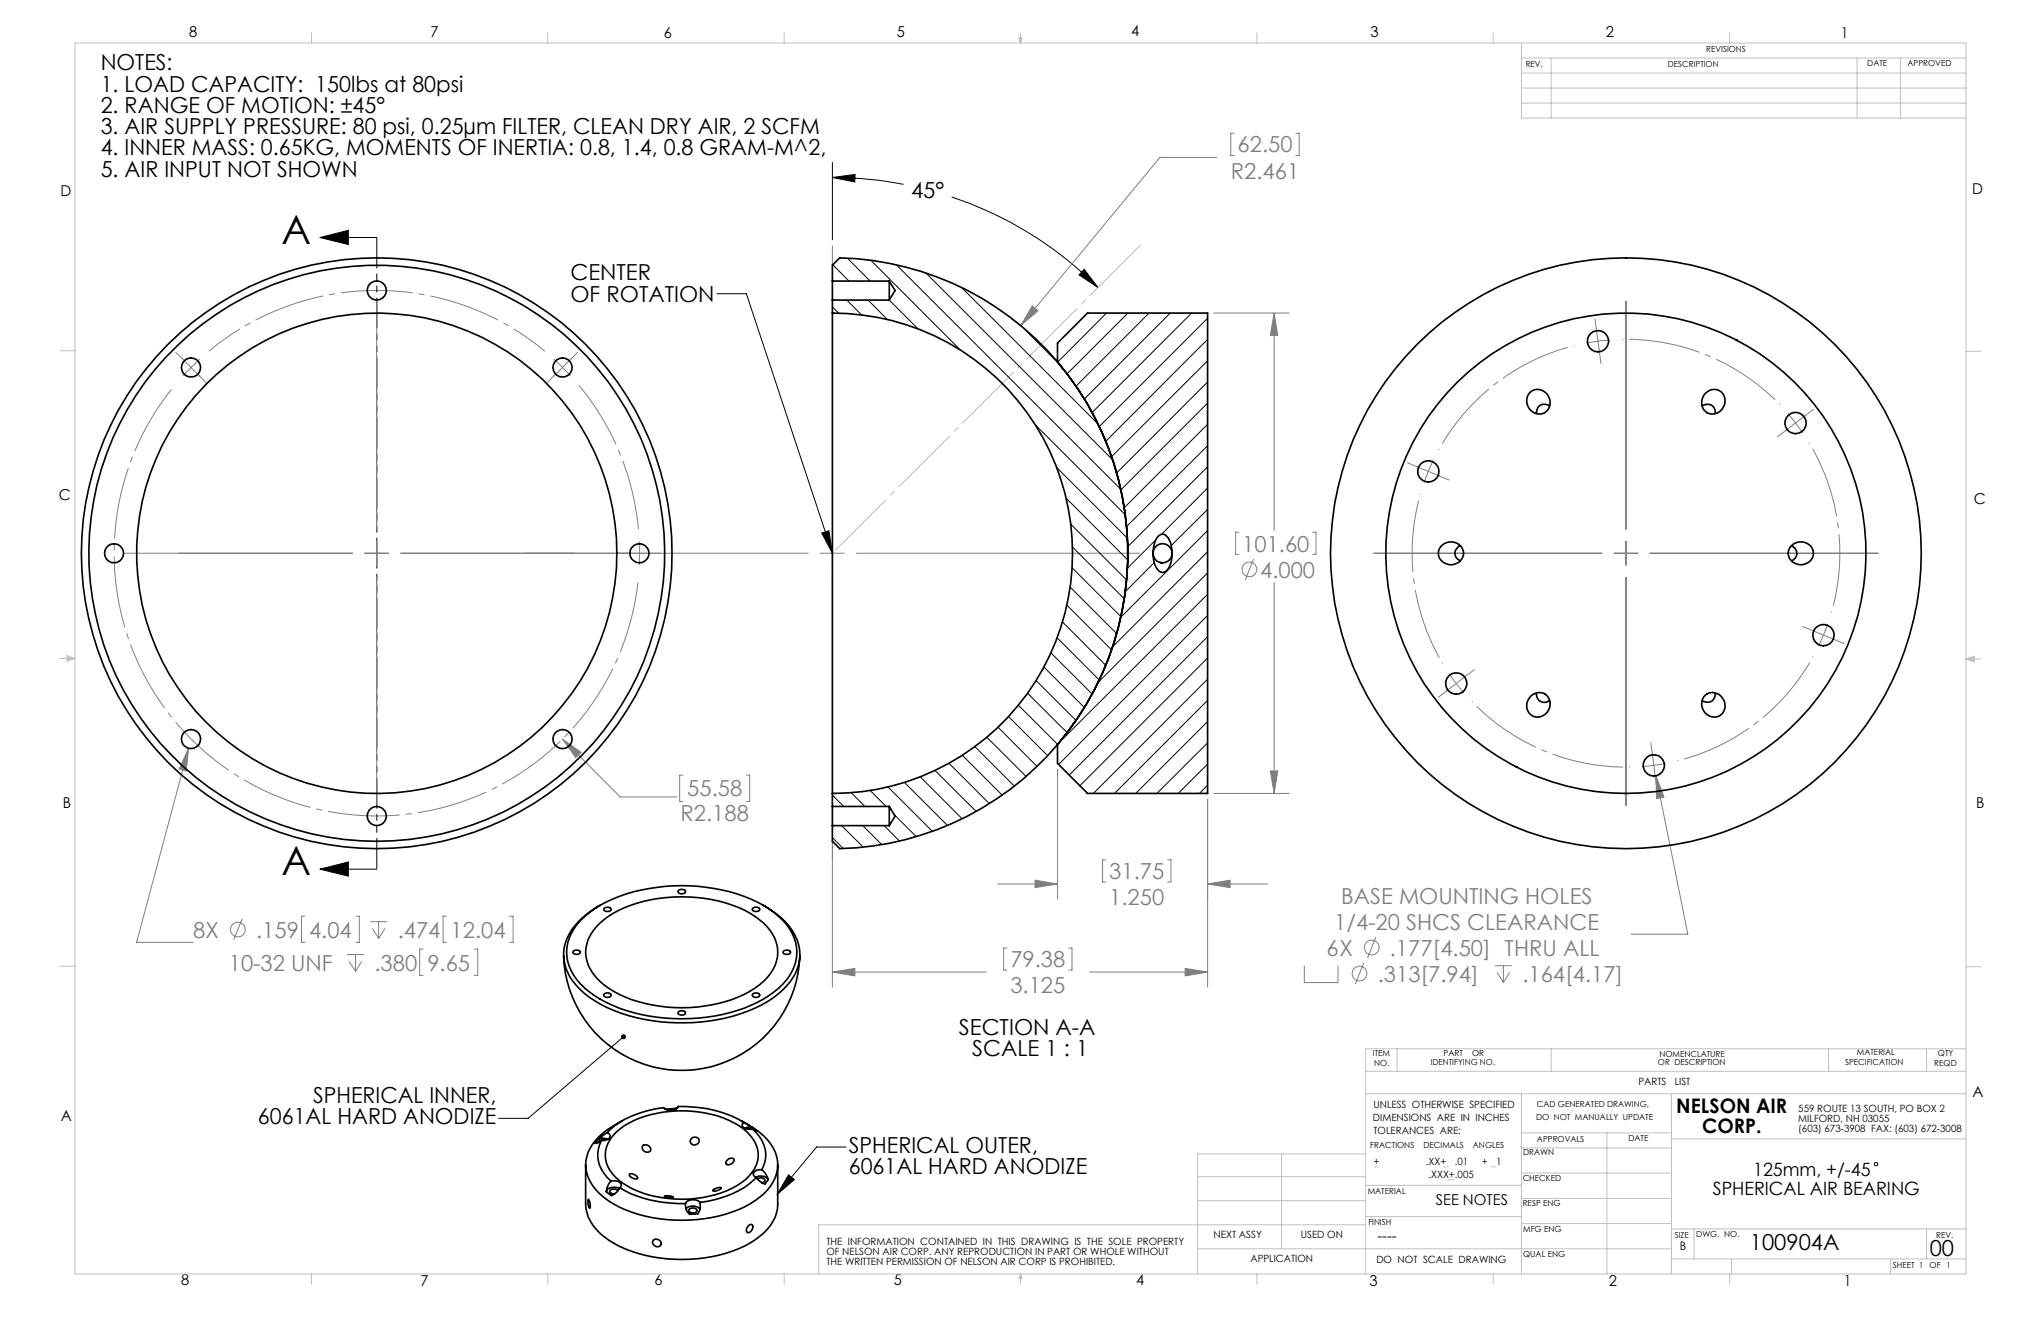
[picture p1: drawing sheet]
<svg xmlns="http://www.w3.org/2000/svg" width="432mm" height="279mm" viewBox="0 0 432 279" stroke-linecap="round" stroke-linejoin="round" font-family="sans-serif">
<g fill="none" stroke="#808080" stroke-width=".21">
<path d="M257.4 33.3h-12l-29.4 35.6M261.1 28.2h-.7v4.7h.7M274.1 28.2h.7v4.7h-.7M176.1 52v59.9M37.2 74.5l3.2 3.2M40.4 77.7l-1.7 1.9M40.4 77.7l3.2 3.3M42.3 76l-1.9 1.7M79.7 63.7v48.2M117.2 76l3.6 3.6M122.2 74.5l-6.4 6.5M213.5 66.9a60.8 60.8 0 0 1 9.4 8.7"/>
<path d="M218.4 64.7l1.2 1-3.6 3.2zM256.8 66.2h15.9M269.6 66.2l.7 4.8h-1.6zM269.6 66.2v46M337.4 67.4l.7 4.8M338.1 72.2l.6 4.7M338.1 72.2l-2.5 .4M340.6 71.9l-2.5 .3M344 63.7v48.2M297.7 97.9l4.5 1.8M302.2 99.7l4.4 1.8M302.2 99.7l-.9 2.4"/>
<path d="M303.2 97.4l-1 2.3M378.3 87.5l1.6 2M379.9 89.5l-3.8 2.9M379.9 89.5l1.5 2M383.7 86.6l-3.8 2.9M26.4 117h48.2M77.2 117h5M79.7 114.5v5.1M84.8 117h86.2M135.2 114.5v5.1M173.6 117h5M176.1 114.5v94.3"/>
<path d="M181.2 117h60M262.1 112.6h-.7v4.7h.7M265.2 118.2l-1.7 4.5M277.7 112.6h.7v4.7h-.7M290.7 117h48.2M341.5 117h5M344 114.5v5.1M349.1 117h48.2M79.7 122.1v48.3M269.6 123.2v44.6M344 122.1v48.3M381.4 132.5l4.4 1.8"/>
<path d="M385.8 134.3l4.4 1.9M385.8 134.3l-1.1 2.4M386.7 132l-.9 2.3M39.9 158.3l-.5 4.8-1.5-.4zM39.9 158.3l-11 41h12M119 156.3l3.9 2.8-1.1 1.1zM119 156.3l12.2 12.3h12M306.6 142.5l3.1 4M311.9 141.6l-7.6 5.9M349.2 157.1l.7 4.8M144.5 163.9h-.7v5.6h.7M157.9 163.9h.7v5.6h-.7"/>
<path d="M223.7 162.7v27.4M255.5 169.1v39.7M256.8 167.8h15.9M268.7 163.1h1.6l-.7 4.7zM349.9 161.9l.6 4.7M349.9 161.9l-2.6 .2M350.3 164.1l1.7 4.5-1.5 .3zM350.3 164.1l6.8 33.5h-12M352.4 161.5l-2.5 .4M51.2 194.4l-1.8 4.4M64.5 193.8h-.7v5.5h.7M75.3 193.8h.7v5.5h-.7"/>
<path d="M78.3 194.9h3.6M78.8 196.4l1.3 2.1M80.1 194.9v3.6M81.5 196.4l-1.4 2.1M94.4 193.8h-.7v5.5h.7M107.8 193.8h.7v5.5h-.7M211 187h12.7M219 186.2l4.7 .8-4.7 .7zM234 181.9h-.7v4.6h.7M247 181.9h.7v4.6h-.7M255.5 187l4.7-.8v1.5zM255.5 187h12.7"/>
<path d="M291.1 198.2l-1.8 4.4M73.4 201.9h3.6M73.9 203.3l1.3 2.2M75.2 201.9v3.6M76.5 203.3l-1.3 2.2M89.5 200.7h-.7v5.6h.7M100.3 200.7h.8v5.6h-.8M176.1 205.6l4.8-.8v1.6zM176.1 205.6h32.5M213 200.5h-.7v4.7h.7M226.1 200.5h.7v4.7h-.7M230.5 205.6h25"/>
<path d="M250.7 204.8l4.8 .8-4.8 .8zM275.9 204.3v3.5h7.2v-3.5M288.5 203.7l-1.8 4.4M316.3 204.3h3.5M316.7 205.7l1.4 2.1M318.1 204.3v3.5M319.4 205.7l-1.3 2.1"/>
<circle cx="264.3" cy="120.4" r="1.55"/>
<circle cx="50.3" cy="196.6" r="1.55"/>
<circle cx="287.6" cy="205.9" r="1.55"/>
<circle cx="290.2" cy="200.4" r="1.55"/>
</g>
<g fill="none" stroke="#000" stroke-width=".21">
<path d="M176.1 37.5l4.8-.6-.1 1.6zM176.1 37.5l1.3 .1a82 82 0 0 1 13.7 1.4M176.1 34.4v16.3M67.7 50.2l6-1.5v3zM67.7 50.2h12M201.3 41.7a79.5 79.5 0 0 1 31 19.1M229.4 57l2.9 3.8-4-2.7zM151.7 62.1h6.2l18.2 54.9M173.8 112.7l1.6-.4 .7 4.7zM67.7 183.8l6-1.5v3zM67.7 183.8h12M131.9 219.3l-20.2 17.2h-6.2"/>
<path d="M166.8 248.5l1.3 1-3.7 3.2zM179 242.6h-6.2l-8.4 10.1"/>
<circle cx="396.9" cy="246.2" r=".36"/>
</g>
<path d="M333.1 73.1a45.2 45.2 0 0 0-28.7 22M376.6 85.6a45.2 45.2 0 0 0-33.4-13.8M300.5 104.5a45.2 45.2 0 0 0 4.7 35.9M387.5 129.5a45.2 45.2 0 0 0-4.7-35.8M311.4 148.4a45.2 45.2 0 0 0 33.4 13.8M354.9 160.9a45.2 45.2 0 0 0 28.7-22" fill="none" stroke="#808080" stroke-width=".21" stroke-dasharray="15.2 1.3 1.3 1.3" stroke-dashoffset="-1.5" stroke-linecap="butt"/>
<path d="M135.1 111.9a55.6 55.6 0 0 0-12.7-30.4" fill="none" stroke="#808080" stroke-width=".21" stroke-dasharray="15.2 1.3 1.3 1.3" stroke-dashoffset=".4" stroke-linecap="butt"/>
<path d="M115.3 74.3a55.6 55.6 0 0 0-71.1 0" fill="none" stroke="#808080" stroke-width=".21" stroke-dasharray="15.2 1.3 1.3 1.3" stroke-dashoffset="7.2" stroke-linecap="butt"/>
<path d="M37 81.5a55.6 55.6 0 0 0 21.5 86.8 55.6 55.6 0 0 0 76.6-46.2" fill="none" stroke="#808080" stroke-width=".21" stroke-dasharray="15.2 1.3 1.3 1.3" stroke-dashoffset="-1.2" stroke-linecap="butt"/>
<path d="M79.7 50.2v133.6" fill="none" stroke="#000" stroke-width=".21" stroke-dasharray="6.3 1.3 1.3 1.3 1.3 1.3" stroke-dashoffset="-.1"/>
<path d="M176.1 117l65.8-65.8" fill="none" stroke="#c0c0c0" stroke-width=".21" stroke-dasharray="15.2 1.3 1.3 1.3" stroke-dashoffset="-.8"/>
<g fill="none" stroke="#c0c0c0" stroke-width=".21">
<path d="M15.9 9.1h400v260.4h-400zM65.9 6.9v2.2M115.9 6.9v2.2M165.9 6.9v2.2M215.6 8h.6l-.3 1.1zM215.7 8l.2 1.1M215.9 6.9v2.2M216 8l-.1 1.1M265.9 6.9v2.2M315.9 6.9v2.2M321.9 9.1v15.9h94M321.9 15.5h94"/>
<path d="M321.9 18.6h94M321.9 12.3h94M328.2 12.3v12.7M365.9 6.9v2.2M392.9 12.3v12.7M402.1 12.3v12.7M321.9 21.8h94M12.7 74.2h3.2M415.9 74.3h3.2M12.7 139.3h3.2M14.2 139.1l1.7 .2M14.2 138.7l1.7 .6-1.7 .5z"/>
<path d="M15.9 139.3l-1.7 .3M415.9 139.4h3.2M415.9 139.4l1.8-.6v1.2zM415.9 139.4l1.8 .3M417.7 139.2l-1.8 .2M12.7 204.4h3.2M415.9 204.5h3.2M288.9 231.4h127M288.9 226.6h127M295.6 221.8v4.8M321.9 231.4v38.1M321.9 239.6h31.7"/>
<path d="M328.2 221.8v4.8M340 239.6v29.9M353.6 231.4v38.1M386.9 221.8v4.8M407.6 221.8v4.8M415.9 221.8h-127v47.7M253.4 248.9h35.5M253.4 254h35.5M271.1 244.1v20M288.9 257.3h33M288.9 250.7h33M288.9 244.1h-35.5v25.4"/>
<path d="M288.9 259h-115.7v10.5M290.7 246.8h.9M305.4 246.8h1M306.4 249.5h1.2M315.5 246.8h.9M321.9 258.8h31.7M321.9 253.5h31.7M321.9 248.1h31.7M321.9 242.8h31.7M353.6 259.9h62.3M353.6 240.9h62.3M358.4 259.9v6.4"/>
<path d="M407.6 259.9v6.4M65.9 269.5v2.1M115.9 269.5v2.1M165.9 269.5v2.1M215.9 269.5v2.1M215.9 269.5l.3 .8h-.6zM253.4 264.1h100.2M265.9 269.5v2.1M315.9 269.5v2.1M353.6 266.3h62.3M365.9 269.5v2.1M366.3 266.3v3.2"/>
<path d="M400 266.3v3.2"/>
</g>
<g fill="#000">
<path d="M67.7 50.2l6-1.5v3zM67.7 183.8l6-1.5v3zM131.6 218.9a.53 .53 0 0 0-.1 .7 .53 .53 0 0 0 .7 .1 .53 .53 0 0 0 .1-.8l-.4 .4 .4-.4-.3-.1zM166.8 248.5l1.3 1-3.7 3.2zM173.8 112.7l1.6-.4 .7 4.7z"/>
<path d="M229.4 57l2.9 3.8-4-2.7zM176.1 37.5l4.8-.6-.1 1.6z"/>
</g>
<path d="M119 156.3l2.8 3.9 1.1-1.1zM39.9 158.3l-2 4.4 1.5 .4zM176.1 205.6l4.8-.8v1.6zM250.7 204.8l4.8 .8-4.8 .8zM219 186.2l4.7 .8-4.7 .7zM255.5 187l4.7-.8v1.5zM218.4 64.7l-2.4 4.2 3.6-3.2zM268.7 163.1h1.6l-.7 4.7zM269.6 66.2l.7 4.8h-1.6zM350.3 164.1l.2 4.8 1.5-.3z" fill="#808080"/>
<g fill="none" stroke="#000" stroke-width=".35">
<path d="M176.1 59.4v-3.3l1.6-1.6a62.5 62.5 0 0 1 60.9 62.5 62.5 62.5 0 0 1-60.9 62.5l-1.6-1.6v-3.3M176.1 59.4v4.1M176.1 59.4h12M188.1 59.4v4.1M188.1 59.4l1.3 2.1-1.3 2M176.1 66.2a50.8 50.8 0 0 1 50.8 50.8 50.8 50.8 0 0 1-50.8 50.8M176.1 66.2v101.6M176.1 63.5v2.7M176.1 63.5h12M223.7 72.6l6.4-6.4h25.4v101.6h-25.4l-6.4-6.3v-4a62.5 62.5 0 0 0 0-80.9zM367.3 71.9h.1M323.8 82.9a2.63 2.63 0 0 1 3.8 .9 2.63 2.63 0 0 1-1.2 3.7 2.72 2.72 0 0 1-3-1.3 2.72 2.72 0 0 1 .4-3.3z"/>
<path d="M327.8 85.8a1.71 1.71 0 0 0-1.9-.1 1.71 1.71 0 0 0-.9 1.7M360.2 85.8a1.72 1.72 0 0 1 1.9-.1 1.72 1.72 0 0 1 .8 1.7M360.6 83.4a2.41 2.41 0 0 1 3.4-.6 2.41 2.41 0 0 1 .6 3.4 2.42 2.42 0 0 1-3.5 1.1 2.42 2.42 0 0 1-.7-3.6zM243.9 117a4.2 4.2 0 0 0 1.7 4 1.65 1.65 0 0 0 1.9-1.4l.4-1.2 .1-1.4M243.9 117a2.01 2.01 0 0 0 2.1 2 2.01 2.01 0 0 0 2-2M243.9 117l.1-.7a4.2 4.2 0 0 1 1.4-3.2 1.5 1.5 0 0 1 2 1.2l.4 1.3 .2 1.4M243.9 117a2.01 2.01 0 0 1 2.1-2 2.01 2.01 0 0 1 2 2M244 116.8l-.1 .3M245.5 119h.5M304.9 115.5a2.68 2.68 0 0 1 3.1-.7 2.68 2.68 0 0 1 1.6 2.6 2.67 2.67 0 0 1-3 2 2.67 2.67 0 0 1-2.3-2.8zM308.9 115.4a1.72 1.72 0 0 0-1.1 1.6 1.72 1.72 0 0 0 1.1 1.6M379 115.5a2.64 2.64 0 0 1 3.2-.6 2.64 2.64 0 0 1 1.3 3 2.69 2.69 0 0 1-3.1 1.5 2.69 2.69 0 0 1-2-2.8z"/>
<path d="M379.1 115.4a1.71 1.71 0 0 1 1.1 1.6 1.71 1.71 0 0 1-1.1 1.6M324 147.1a2.4 2.4 0 0 1 3.2 0 2.4 2.4 0 0 1 .4 3.2 2.41 2.41 0 0 1-3.5 1.1 2.41 2.41 0 0 1-.7-3.5zM325 146.6a1.72 1.72 0 0 0 .9 1.8 1.72 1.72 0 0 0 1.9-.2M360.5 147.3a2.63 2.63 0 0 1 3.5-.2 2.63 2.63 0 0 1 .7 3.4 2.55 2.55 0 0 1-3.2 .9 2.55 2.55 0 0 1-1.5-2.9zM362.9 146.6a1.74 1.74 0 0 1-.8 1.7 1.74 1.74 0 0 1-1.9-.1M176.1 170.6v4M176.1 167.8v2.8M176.1 174.6h12M176.1 170.6h12M188.1 170.6v4M188.1 170.6l1.3 2-1.3 2M320.7 162.2h.1"/>
<path d="M122.8 194.7a25.8 25.8 0 0 1 14.6-6.8 38.3 38.3 0 0 1 24.1 3.6 13.7 13.7 0 0 1 6.8 7.9 9.7 9.7 0 0 1-3.6 9.6 29.4 29.4 0 0 1-17 6.3 35.6 35.6 0 0 1-21.9-4.7 11.5 11.5 0 0 1-5.9-9.2 9.8 9.8 0 0 1 2.9-6.7zM126.9 195.3a25.3 25.3 0 0 1 15.7-5.6 29 29 0 0 1 17.1 4.1 9.6 9.6 0 0 1 4.8 7.6 9.3 9.3 0 0 1-4.8 7.6 29.7 29.7 0 0 1-18.7 4 24.5 24.5 0 0 1-14.1-5.5 7.8 7.8 0 0 1-2-9.7l.5-.9zM127 191.5a14.8 14.8 0 0 0-7.4 8 9.6 9.6 0 0 0 3.2 9.8 27.2 27.2 0 0 0 15.1 6.6 38.6 38.6 0 0 0 24.3-4 14.1 14.1 0 0 0 6.8-8.1 9.9 9.9 0 0 0-3.8-9.7l-1-.8-2.7-1.8M127.8 192.2l.7-.3a.59 .59 0 0 1 .8 .6l-.8 .3a.59 .59 0 0 1-.7-.6zM143.5 188.4l.7-.3a.6 .6 0 0 1 .8 .6l-.8 .4a.59 .59 0 0 1-.7-.7zM159.2 192.2l.7-.3a.59 .59 0 0 1 .8 .6l-.8 .3a.59 .59 0 0 1-.7-.6zM119.2 202.2a25 25 0 0 0 25 24.2 25 25 0 0 0 25-24.2M121.2 201.2l.8-.3a.59 .59 0 0 1 .7 .7l-.7 .3a.59 .59 0 0 1-.8-.7zM127.8 210.3l.7-.3a.59 .59 0 0 1 .8 .6 .8 .8 0 0 1-.9 .4 .8 .8 0 0 1-.6-.7zM143.5 214.1l.7-.3a.6 .6 0 0 1 .8 .6l-.8 .3a.59 .59 0 0 1-.7-.6zM159.2 210.3l.7-.3a.59 .59 0 0 1 .8 .6 .8 .8 0 0 1-.9 .4 .8 .8 0 0 1-.6-.7zM165.7 201.2l.8-.3a.59 .59 0 0 1 .7 .7l-.7 .3a.6 .6 0 0 1-.8-.7z"/>
<path d="M128.4 239.6l-1.8 1.3M128.4 239.6a.79 .79 0 0 1 .7 .9 .79 .79 0 0 1-.9 .6l-.9 .1M130.4 239.5a21 21 0 0 1 14.4-4.6 20.7 20.7 0 0 1 13.1 4.4 6.2 6.2 0 0 1 .6 9.4 18.2 18.2 0 0 1-11.3 4.8 23.9 23.9 0 0 1-15.4-3.2 7.2 7.2 0 0 1-3.7-6.9 7.1 7.1 0 0 1 2.3-3.9zM131.7 237a16.1 16.1 0 0 0-6.3 4.9 7.4 7.4 0 0 0 .7 9.8 20.8 20.8 0 0 0 11.8 5.8 31.8 31.8 0 0 0 20.7-2.8 10.9 10.9 0 0 0 5.9-7.4 9.2 9.2 0 0 0-4.8-8.5l-2.9-1.8M141.5 234.8h.7M142.6 234.5l-1.8 .1M142.6 234.5l.3 .1M143.4 234.2l-.8 .3M157.3 237.4l1.8 1M157.3 237.4a25.4 25.4 0 0 0-13.9-3.4 1.99 1.99 0 0 1-3 .3 19.5 19.5 0 0 0-12 5.3M157.3 237.4a.66 .66 0 0 0-.3 .6 .66 .66 0 0 0 .5 .6l.8 .2h.9M158.2 238.8h.8"/>
<path d="M159.1 238.4l1.1 .8-1-.4M159.1 238.4h-.9l-.7 .2M159.2 238.8a6.7 6.7 0 0 1 2 8.6M123.9 246.4v8.3a9.6 9.6 0 0 0 4.9 7.6 30.7 30.7 0 0 0 21.7 3.5 20.8 20.8 0 0 0 11.8-5.8 7.7 7.7 0 0 0 2.2-5.3v-8.3M124.5 253.6a2.05 2.05 0 0 1 .2 2 2.36 2.36 0 0 1-.2-2zM126.6 240.9l-.7 .9 .7-.1 .7-.5M126.6 240.9a2.42 2.42 0 0 1 2 .1M127.3 241.2a6.7 6.7 0 0 0 2 8.6M127.9 241.2h-.1a1.04 1.04 0 0 0-1.2 .5M129.3 249.8l-.6 .9a1.65 1.65 0 0 0-.3 1.5l.8 .6a2.21 2.21 0 0 0 1.9-1.6M129.3 249.8l.4-.1a1.44 1.44 0 0 1 1.7 1l-.3 .5M130.7 251.8a1.08 1.08 0 0 0-1.7 .2 .82 .82 0 0 0 1 .5"/>
<path d="M131.1 251.4a2.04 2.04 0 0 0-2.8 .6M131.1 251.2a25.4 25.4 0 0 0 13.9 3.4M133.2 248.3a1.46 1.46 0 0 1 1.7 .9 1.43 1.43 0 0 1-1.8-.7zM136.1 242.2a1 1 0 0 1 1.2 .2 1 1 0 0 1 .2 1.1 1.03 1.03 0 0 1-1.2 0 1.03 1.03 0 0 1-.4-1.1zM140.6 253a2.62 2.62 0 0 1 1.9 .2l-.1 .1a2.29 2.29 0 0 1-1.8-.3zM145.1 255.7a2.15 2.15 0 0 1 3 0M145.8 255.8a1.08 1.08 0 0 1 1.7 .2 1.03 1.03 0 0 1-1.8 0zM146.2 240.9a.88 .88 0 0 1 1.3-.3 .88 .88 0 0 1 .1 1.3 .88 .88 0 0 1-1.2 .2 .88 .88 0 0 1-.2-1.2zM148.1 254.3a2.69 2.69 0 0 1-.5 2.4l-.6 .1a1.4 1.4 0 0 1-1.9-1.2l-.1-1M148.1 254.3a2.04 2.04 0 0 0-3.1 .3M150.9 251.7l.8-.5 .6-.1 .3 .1a1.64 1.64 0 0 1-1.8 .6zM153.8 245.5a1 1 0 0 1 1.5-.3 1.15 1.15 0 0 1-1.7 1v-.5z"/>
<path d="M158.4 259.2a.58 .58 0 0 1 .8-.1 1.15 1.15 0 0 1-1.1 1.6 .99 .99 0 0 1 .3-1.5zM159.9 249a2.15 2.15 0 0 1 2.6 .5M160 249a19.5 19.5 0 0 1-11.9 5.3M160 249l.7 .8a1.24 1.24 0 0 0 1.2 .5l.6-.8M160.2 249.3l.4-.1a.76 .76 0 0 1 .8 0 .76 .76 0 0 1 .4 .7l-.6 .3M161.2 247.4a4 4 0 0 1 1.3 2.1M161.2 247.4a1.46 1.46 0 0 0-1.9 1l.4 .4 .3 .2M138.2 262.3a.97 .97 0 0 1 1.2 0 .97 .97 0 0 1 .3 1.2 1 1 0 0 1-1.2 0 1 1 0 0 1-.3-1.2z"/>
<circle cx="40.4" cy="77.7" r="2.02"/>
<circle cx="79.7" cy="61.5" r="2.01"/>
<circle cx="119" cy="77.7" r="2.02"/>
<circle cx="338.1" cy="72.2" r="2.24"/>
<circle cx="302.2" cy="99.7" r="2.25"/>
<circle cx="379.9" cy="89.5" r="2.24"/>
<circle cx="24.1" cy="117" r="2.01"/>
<circle cx="79.7" cy="117" r="50.8"/>
<circle cx="79.7" cy="117" r="60.9"/>
<circle cx="79.7" cy="117" r="62.5"/>
<circle cx="135.3" cy="117" r="2.02"/>
<circle cx="344" cy="117" r="62.5"/>
<circle cx="344" cy="117" r="50.8"/>
<circle cx="385.8" cy="134.3" r="2.26"/>
<circle cx="40.4" cy="156.3" r="2.02"/>
<circle cx="119" cy="156.3" r="2.02"/>
<circle cx="308.1" cy="144.6" r="2.25"/>
<circle cx="79.7" cy="172.6" r="2.02"/>
<circle cx="349.9" cy="161.9" r="2.24"/>
</g>
<g fill="none" stroke="#000" stroke-width=".21">
<path d="M176.2 56l3.4 3.4M179.3 54.6l4.8 4.8M184.2 55l19 19.1M189.7 56l47.4 47.5M195.9 57.7l39.5 39.6M176.1 64.9l1.3 1.4M179.1 63.5l3.2 3.1M183.7 63.5l4 4.1M188.1 63.5l6.1 6.1M203.4 60.8l28.9 28.9M217.1 70l6.9 6.9M234.1 66.2l-10.3 10.4"/>
<path d="M238.6 66.2l-12.8 12.9M243.1 66.2l-15.5 15.5M247.6 66.2l-18.2 18.2M252.1 66.2l-21 21M255.5 67.3l-22.9 22.9M255.5 71.8l-21.6 21.5M255.5 76.3l-20.3 20.3M219.1 89.9l19 19M223.6 98.9l14.9 14.9M255.5 80.8l-19.2 19.2M255.5 85.3l-18.4 18.3M255.5 89.7l-17.7 17.7"/>
<path d="M255.5 94.3l-17.2 17.1M255.5 98.7l-16.9 16.9M225.6 105.4l13 13M226.5 110.8l11.8 11.9M226.9 115.7l10.9 10.9M244.2 119l-6.1 6.1M244.5 114.2l-6 6M255.5 103.2l-9.8 9.8M255.5 107.7l-7.7 7.7M255.5 112.2l-18.4 18.4M255.5 116.7l-20.1 20.1M222.3 138.1l8.8 8.7"/>
<path d="M223.7 134.9l8.9 8.9M224.8 131.6l9.1 9.1M225.7 128l9.5 9.4M226.4 124.2l9.9 9.8M226.8 120.1l10.3 10.3M255.5 121.2l-23.2 23.2M255.5 125.7l-31.5 31.4M255.5 130.2l-31.6 31.5M255.5 134.7l-29.3 29.2M255.5 139.2l-27 27M203.6 159.7l8.4 8.5M206.2 157.9l8.4 8.4"/>
<path d="M208.8 155.9l8.3 8.3M211.1 153.8l8.3 8.3M213.4 151.6l8.3 8.2M215.4 149.2l8.4 8.2M217.4 146.6l8.4 8.4M219.2 143.9l8.4 8.5M220.8 141.1l8.6 8.5M255.5 143.7l-24.2 24.1M255.5 148.1l-19.7 19.7M255.5 152.6l-15.2 15.2M255.5 157.1l-10.7 10.7M176.1 177.2l2.3 2.3"/>
<path d="M176.1 168.2l2.4 2.4M178 174.6l4.6 4.6M180.1 167.7l2.9 2.9M182.5 174.6l4 4M184.1 167.2l3.4 3.4M187 174.6l3.3 3.3M187.9 166.4l9.3 9.4M189.1 172.2l4.8 4.8M191.3 165.5l9.1 9.1M194.7 164.3l8.9 8.9M197.8 162.9l8.7 8.7M200.8 161.4l8.5 8.6"/>
<path d="M255.5 161.6l-6.2 6.2M255.5 166.1l-1.7 1.7"/>
</g>
<g font-size="8.5">
<text x="59.6" y="51.5">A</text>
<text x="59.6" y="185.1">A</text>
</g>
<g font-size="4.7">
<text x="21.3" y="14.9">NOTES:</text>
<text x="21.3" y="19.4">1. LOAD CAPACITY: 150lbs at 80psi</text>
<text x="21.3" y="23.9">2. RANGE OF MOTION: ±45°</text>
<text x="21.3" y="28.4">3. AIR SUPPLY PRESSURE: 80 psi, 0.25µm FILTER, CLEAN DRY AIR, 2 SCFM</text>
<text x="21.3" y="32.9">4. INNER MASS: 0.65KG, MOMENTS OF INERTIA: 0.8, 1.4, 0.8 GRAM-M^2,</text>
<text x="21.3" y="37.4">5. AIR INPUT NOT SHOWN</text>
<text x="192.7" y="41.9">45°</text>
<text x="120.7" y="59.3">CENTER</text>
<text x="120.7" y="63.9">OF ROTATION</text>
<text x="202.9" y="218.9">SECTION A-A</text>
<text x="205.7" y="223.4">SCALE 1 : 1</text>
<text x="66.2" y="233.2">SPHERICAL INNER,</text>
<text x="54.6" y="237.7">6061AL HARD ANODIZE</text>
<text x="179.6" y="243.9">SPHERICAL OUTER,</text>
<text x="179.6" y="248.4">6061AL HARD ANODIZE</text>
<text x="370.2" y="264.4">100904A</text>
<text x="408.2" y="265.7">00</text>
</g>
<g font-size="4.7" fill="#808080">
<text x="261.8" y="32.3">62.50</text>
<text x="260.4" y="37.8">R2.461</text>
<text x="262.8" y="116.7">101.60</text>
<text x="266.6" y="122.2">4.000</text>
<text x="144" y="173.7">R2.188</text>
<text x="145.4" y="168.5">55.58</text>
<text x="234.7" y="185.9">31.75</text>
<text x="234.7" y="191.4">1.250</text>
<text x="283.7" y="191.1">BASE MOUNTING HOLES</text>
<text x="282.3" y="196.6">1/4-20 SHCS CLEARANCE</text>
<text x="40.9" y="198.3">8X</text>
<text x="54.2" y="198.3">.159</text>
<text x="65.4" y="198.3">4.04</text>
<text x="84.2" y="198.3">.474</text>
<text x="95.3" y="198.3">12.04</text>
<text x="280.6" y="202.1">6X</text>
<text x="294" y="202.1">.177[4.50] THRU ALL</text>
<text x="48.4" y="205.3">10-32 UNF</text>
<text x="79.2" y="205.3">.380</text>
<text x="90.4" y="205.3">9.65</text>
<text x="213.8" y="204.6">79.38</text>
<text x="291.5" y="207.7">.313[7.94]</text>
<text x="322.1" y="207.7">.164[4.17]</text>
<text x="213.8" y="210.1">3.125</text>
</g>
<g font-size="4.2">
<text x="354.6" y="235.3">NELSON AIR</text>
<text x="360.1" y="239.5">CORP.</text>
</g>
<g font-size="3.9">
<text x="370.9" y="248.8">125mm, +/-45</text>
<text x="362.4" y="252.7">SPHERICAL AIR BEARING</text>
</g>
<g font-size="3.2">
<text x="40" y="7.9">8</text>
<text x="91.1" y="7.9">7</text>
<text x="140.4" y="8.1">6</text>
<text x="189.8" y="7.9">5</text>
<text x="239.3" y="7.6">4</text>
<text x="289.9" y="7.9">3</text>
<text x="339.7" y="7.9">2</text>
<text x="389.5" y="8.1">1</text>
<text x="12.8" y="41.6">D</text>
<text x="417.3" y="41.1">D</text>
<text x="12.4" y="105.7">C</text>
<text x="417.6" y="106.5">C</text>
<text x="13.3" y="170.9">B</text>
<text x="418.1" y="170.8">B</text>
<text x="417.3" y="231.9">A</text>
<text x="12.9" y="237.2">A</text>
<text x="303.8" y="255">SEE NOTES</text>
<text x="291.4" y="262.4">----</text>
<text x="38.3" y="271.8">8</text>
<text x="88.9" y="272">7</text>
<text x="138.5" y="271.8">6</text>
<text x="189.1" y="271.8">5</text>
<text x="240.4" y="271.8">4</text>
<text x="289.7" y="272">3</text>
<text x="340.3" y="272">2</text>
<text x="390.1" y="272">1</text>
</g>
<text font-size="2.5" x="355.4" y="264.4">B</text>
<g font-size="2.1">
<text x="346.6" y="229.4">PARTS</text>
<text x="354.3" y="229.4">LIST</text>
<text x="290.5" y="237.1">DIMENSIONS ARE IN INCHES</text>
<text x="290.6" y="234.5">UNLESS OTHERWISE SPECIFIED</text>
<text x="290.6" y="239.9">TOLERANCES ARE:</text>
<text x="380.5" y="235.1">559 ROUTE 13 SOUTH, PO BOX 2</text>
<text x="380.5" y="237.2">MILFORD, NH 03055</text>
<text x="380.5" y="239.4">(603) 673-3908 FAX: (603) 672-3008</text>
<text x="290.6" y="246.4">+</text>
<text x="301.7" y="246.4">.XX+</text>
<text x="302.2" y="249.2">.XXX+.005</text>
<text x="307.8" y="246.4">.01</text>
<text x="313.5" y="246.4">+</text>
<text x="316.5" y="246.4">1</text>
<text x="174.8" y="263.2">THE INFORMATION CONTAINED IN THIS DRAWING IS THE SOLE PROPERTY</text>
<text x="256.7" y="261.8">NEXT ASSY</text>
<text x="275.2" y="261.8">USED ON</text>
<text x="174.8" y="265.4">OF NELSON AIR CORP. ANY REPRODUCTION IN PART OR WHOLE WITHOUT</text>
<text x="174.8" y="267.5">THE WRITTEN PERMISSION OF NELSON AIR CORP IS PROHIBITED.</text>
<text x="264.5" y="267">APPLICATION</text>
<text x="291.2" y="267.1">DO NOT SCALE DRAWING</text>
</g>
<g font-size="1.8">
<text x="361" y="10.9">REVISIONS</text>
<text x="322.8" y="14.1">REV.</text>
<text x="352.8" y="14.1">DESCRIPTION</text>
<text x="395" y="13.9">DATE</text>
<text x="403.6" y="13.9">APPROVED</text>
<text x="290.5" y="223.3">ITEM</text>
<text x="290.7" y="225.4">NO.</text>
<text x="302.7" y="225.2">IDENTIFYING NO.</text>
<text x="305.4" y="223.4">PART</text>
<text x="311.4" y="223.4">OR</text>
<text x="350.8" y="225.3">OR DESCRIPTION</text>
<text x="351.1" y="223.5">NOMENCLATURE</text>
<text x="390.3" y="225.2">SPECIFICATION</text>
<text x="392.9" y="223.2">MATERIAL</text>
<text x="409.2" y="225.4">REQD</text>
<text x="410" y="223.4">QTY</text>
<text x="325" y="236.9">DO NOT MANUALLY UPDATE</text>
<text x="325.2" y="234.1">CAD GENERATED DRAWING,</text>
<text x="289.9" y="242.7">FRACTIONS</text>
<text x="301.2" y="242.7">DECIMALS</text>
<text x="311.6" y="242.7">ANGLES</text>
<text x="322.2" y="244.3">DRAWN</text>
<text x="325.2" y="241.6">APPROVALS</text>
<text x="344.5" y="241.4">DATE</text>
<text x="322.1" y="249.8">CHECKED</text>
<text x="289.4" y="252.6">MATERIAL</text>
<text x="322.1" y="255.1">RESP ENG</text>
<text x="289.5" y="259.1">FINISH</text>
<text x="322.2" y="260.5">MFG ENG</text>
<text x="354.3" y="261.8">SIZE</text>
<text x="358.9" y="261.7">DWG. NO.</text>
<text x="409.6" y="261.8">REV.</text>
<text x="322.2" y="266">QUAL ENG</text>
<text x="400.5" y="268.1">SHEET 1</text>
<text x="408.2" y="268.1">OF</text>
<text x="411.8" y="268.1">1</text>
</g>
</svg>
